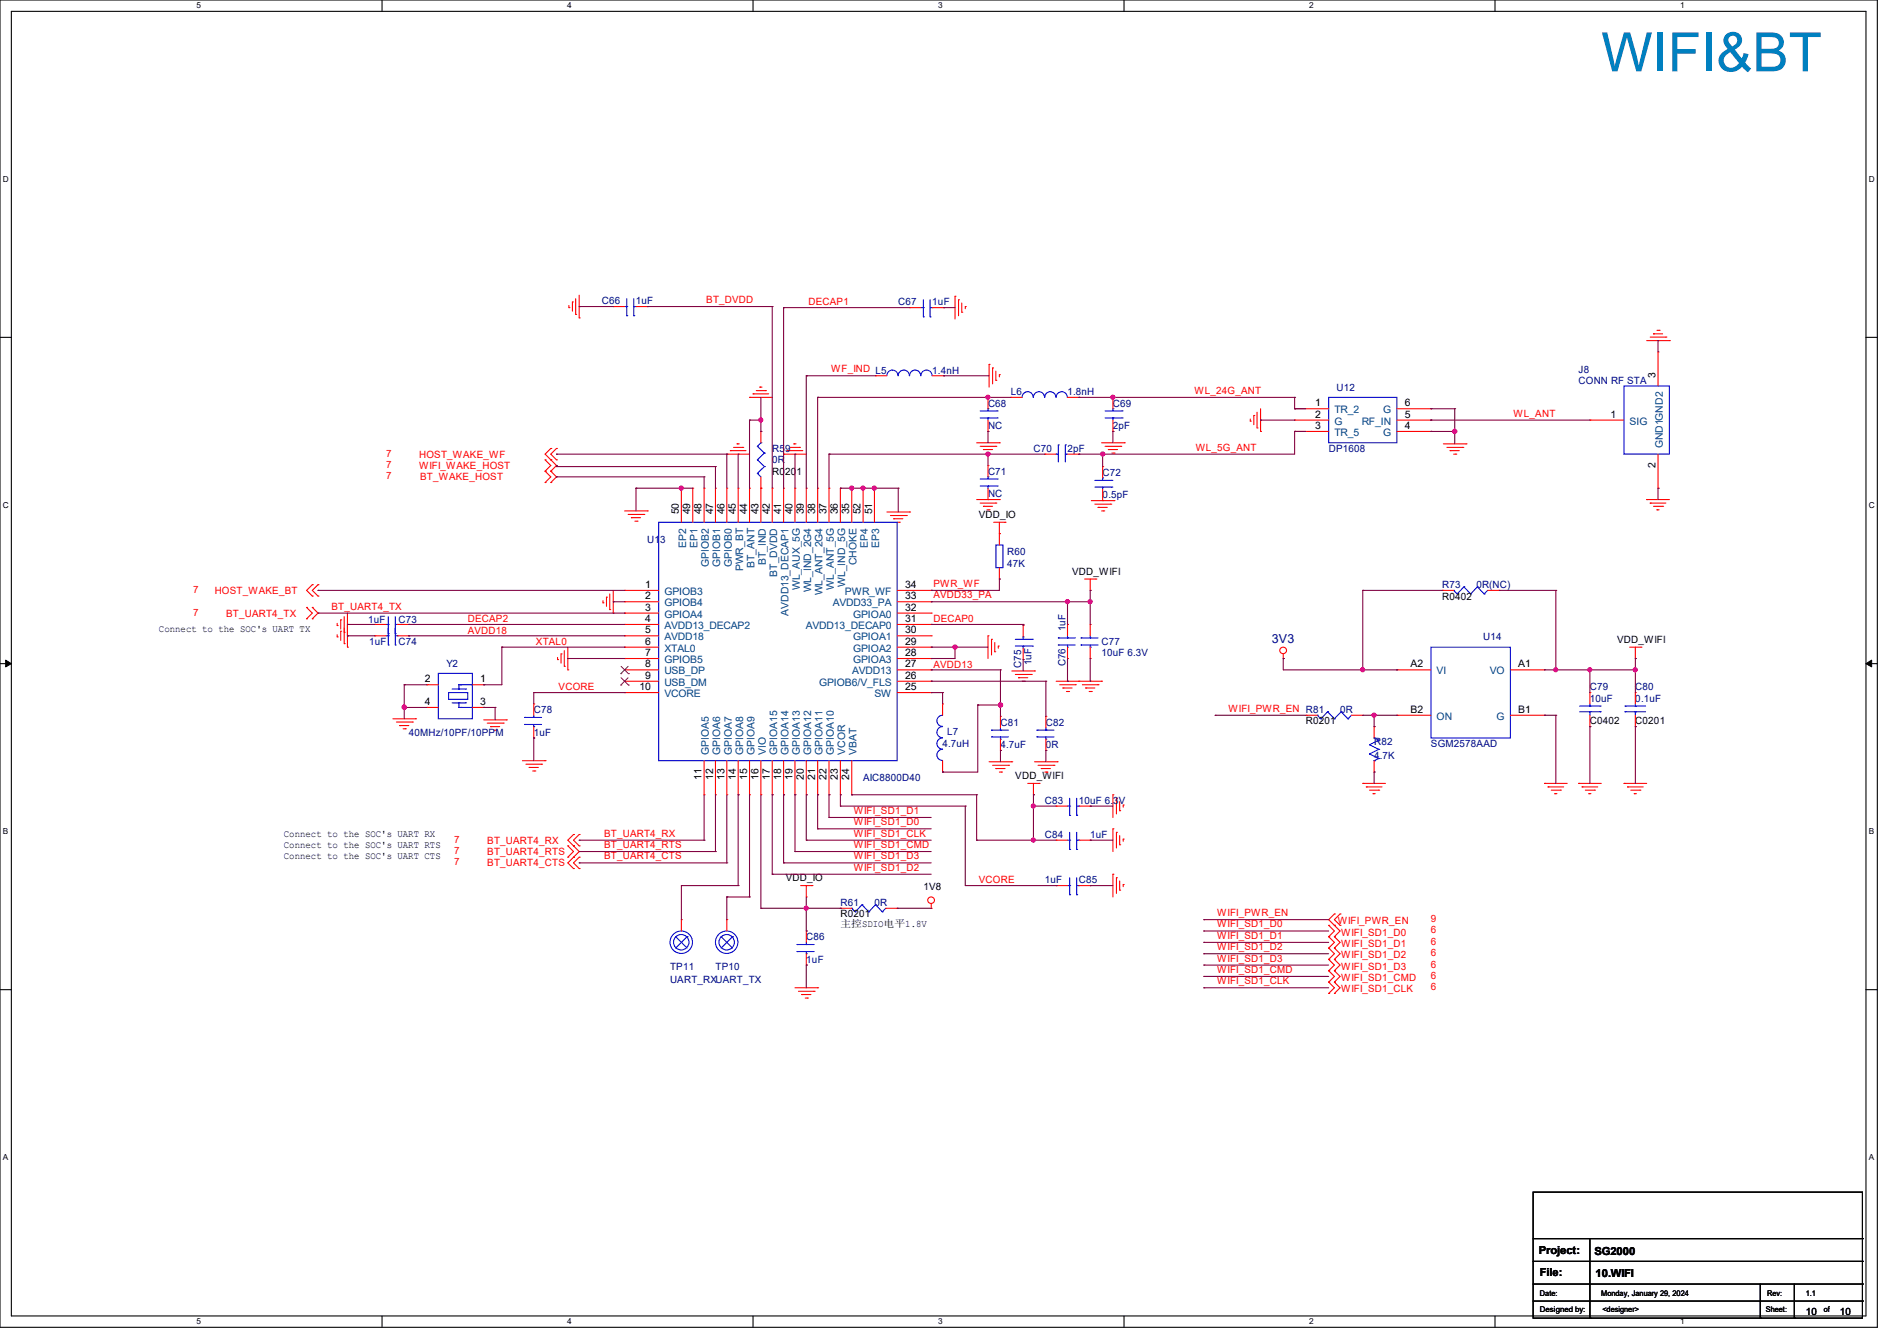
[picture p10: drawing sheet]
<svg xmlns="http://www.w3.org/2000/svg" width="297mm" height="210mm" viewBox="0 0 297 210" stroke-linecap="round" stroke-linejoin="round" font-family="sans-serif">
<g fill="none" stroke="#000" stroke-width=".17">
<path d="M0 0h293.9v207.9h-293.9zM1.8 1.8h290.3v204.3h-290.3zM59.8 0v1.8M117.9 0v1.8M176 0v1.8M234.1 0v1.8M0 52.8h1.8M292.1 52.8h1.8M0 103.9h1.8M292.1 103.9h1.8M0 155h1.8M292.1 155h1.8"/>
<path d="M240 186.7h51.6v19.7h-51.6zM240 194h51.6M240 197.5h51.6M248.9 194v12.4M291.6 194h.1M291.6 197.5h.1M59.8 206.1v1.8M117.9 206.1v1.8M176 206.1v1.8M234.1 206.1v1.8M240 201.1h51.6M240 203.8h51.6"/>
<path d="M248.9 206.4h.1M275.6 206.4h.1M275.6 201.1v5.3M280.9 206.4h.1M280.9 201.1v5.3M291.6 201.1h.1M291.6 203.8h.1"/>
</g>
<path d="M.9 103.4l.9 .5-.9 .5zM292.1 103.9l.9-.5v1z" fill="#000"/>
<path d="M.9 103.4l.9 .5-.9 .5zM292.1 103.9l.9-.5v1z" fill="none" stroke="#000" stroke-width=".16"/>
<g fill="none" stroke="#f00" stroke-width=".17">
<path d="M89.1 48.2h.1M89.1 47.8v.4M89.6 47.3h.1M89.6 47.3v1.4M90.1 49.2h.1M90.1 46.8v2.4M90.7 49.8h.1M90.7 46.2v3.6M96 48h.1M96 48h1.8M99.6 48h1.7M101.3 48h.1"/>
<path d="M137.1 58.8h.1M137.1 58.8h1.8M142.4 48.2h.1M142.4 48.2h1.8M146 58.8h1.7M146 48.2h1.7M147.7 58.8h.1M147.7 48.2h.1M149.5 46.4h.1M149.5 46.4v3.6M150.1 46.9h.1M150.1 46.9v2.5"/>
<path d="M150.6 48.9h.1M150.6 47.5v1.4M151.1 48h.1M151.1 48v.3M154.9 57.1h.1M154.9 57.1v3.5M155.4 57.6h.1M155.4 57.6v2.5M155.9 59.6h.1M155.9 58.1v1.5M156.5 58.7h.1M156.5 58.7v.3"/>
<path d="M257.8 53.3h3.6M258.4 52.8h2.4M258.9 52.3h.1M258.9 52.3h1.4M259.4 51.7h.4M259.6 55.1h.1M259.6 55.1v5.4M259.8 51.7h.1M260.8 52.8h.1M261.4 53.3h.1M85.3 72h.1M85.3 73.8h.1"/>
<path d="M85.3 75.6h.1M85.3 72l.9 .9-.9 .9M85.3 73.8l.9 .9-.9 .9M86.2 73.8h.1M86.2 72h.1M86.2 70.2h.1M86.2 75.6h.1M86.2 70.2l-.9 .9 1.8 1.8-.9 .9M86.2 73.8l.9 .9-.9 .9M87.1 72h.1M87.1 70.2h.1M87.1 70.2l-.9 .9 .9 .9"/>
<path d="M106.7 76.5h.1M106.7 76.5v5.3M108.5 76.5h.1M108.5 76.5v5.3M110.2 76.5h.1M110.2 76.5v5.3M112 76.5h.1M112 76.5v5.3M113.8 71.1h.1M113.8 76.5h.1M113.8 71.1h3.5M113.8 76.5v5.3"/>
<path d="M114.3 70.6h.1M114.3 70.6h2.5M114.9 70.1h1.4M115.4 69.5h.1M115.4 69.5h.3M115.6 76.5h.1M115.6 76.5v5.3M116.3 70.1h.1M117.3 62.2h.1M117.3 76.5h.1M117.3 62.2h3.6M117.3 76.5v5.3"/>
<path d="M117.9 61.7h.1M117.9 61.7h2.5M118.4 61.2h1.4M119 60.6h.1M119 60.6h.3M119.1 76.5h.1M119.1 67.6h.1M119.1 67.6v1.7M119.1 74.7v7.1M119.8 61.2h.1M120.9 76.5h.1M120.9 76.5v5.3"/>
<path d="M122.7 71.1h.1M122.7 76.5h.1M122.7 71.1h3.5M122.7 76.5v5.3M123.2 70.6h.1M123.2 70.6h2.5M123.7 70.1h1.5M124.3 69.5h.1M124.3 69.5h.3M124.5 76.5h.1M124.5 76.5v5.3M125.2 70.1h.1"/>
<path d="M126.2 76.5h.1M126.2 76.5v5.3M128 76.5h.1M128 76.5v5.3M129.8 76.5h.1M129.8 76.5v5.3M131.6 76.5h.1M131.6 76.5v5.3M133.3 76.5h.1M133.3 76.5v5.3M135.1 76.5h.1M135.1 76.5v5.3"/>
<path d="M136.9 76.5h.1M136.9 76.5v5.3M152.9 69.3h3.6M152.9 78.2h3.6M153.5 69.9h2.4M153.5 78.8h2.4M154 70.4h.1M154 79.3h.1M154 70.4h1.4M154 79.3h1.4M154.5 71h.4M154.5 79.8h.4"/>
<path d="M154.7 78.2h.1M154.7 72.9h.1M154.7 67.6h.1M154.7 62.2h.1M154.7 62.2v1.8M154.7 65.8v1.8M154.7 72.9v1.8M154.7 76.5v1.7M154.9 71h.1M154.9 79.8h.1M155.9 69.9h.1M155.9 78.8h.1"/>
<path d="M156.5 69.3h.1M156.5 78.2h.1M158.2 62.2h.1M158.2 62.2h1.8M163.6 71.1h.1M163.6 71.1h1.8M167.1 71.1h1.8M167.1 62.2h1.8M168.9 62.2h.1M168.9 71.1h.1M170.9 78.4h3.5M171.4 79h2.5"/>
<path d="M171.9 79.5h.1M171.9 79.5h1.5M172.5 69.3h3.5M172.6 78.4h.1M172.6 73.1h.1M172.6 73.1v1.7M172.6 76.6v1.8M173 69.9h2.5M173.5 70.4h.1M173.5 70.4h1.5M173.9 79h.1M174.1 71h.3"/>
<path d="M174.2 67.6h.1M174.2 62.2h.1M174.2 62.2v1.8M174.2 65.8v1.8M174.4 71h.1M174.4 78.4h.1M175.5 69.9h.1M176 69.3h.1M195.7 66h.1M195.7 65.6v.4M196.3 65.1h.1M196.3 65.1v1.4"/>
<path d="M196.8 67h.1M196.8 64.6v2.4M197.4 67.6h.1M197.4 64v3.6M202.7 64h.1M202.7 65.8h.1M202.7 67.6h.1M202.7 65.8h5.3M202.7 64h5.3M202.7 67.6h5.3M218.7 65.8h5.3M218.7 64h5.3"/>
<path d="M218.7 67.6h5.3M224 67.6h.1M224 65.8h.1M224 64h.1M226 69.5h3.5M226.5 70.1h2.5M227 70.6h.1M227 70.6h1.5M227.6 71.1h.3M227.9 71.1h.1M229 70.1h.1M229.5 69.5h.1"/>
<path d="M248.9 65.8h.1M248.9 65.8h5.4M257.8 78.2h.1M257.8 78.2h3.6M258.4 78.8h.1M258.4 78.8h2.4M258.9 79.3h1.4M259.4 79.8h.1M259.4 79.8h.4M259.6 76.5h.1M259.6 71.1v5.4M260.3 79.3h.1"/>
<path d="M48 95.1h.1M48 96.9h.1M48 95.1l.9 .9-.9 .9M48.9 93.3h.1M48.9 91.6h.1M48.9 96.9h.1M48.9 95.1h.1M48.9 91.6l-.9 .9 .9 .8M48.9 95.1l.9 .9-.9 .9M49.8 93.3h.1M49.8 91.6h.1M49.8 91.6l-.9 .9 .9 .8"/>
<path d="M52.8 98h.1M52.8 99.7h.1M52.8 97.6v.4M52.8 99.4v.3M53.3 97.1h.1M53.3 98.8h.1M53.3 97.1v1.4M53.3 98.8v1.5M53.9 99h.1M53.9 96.6v4.2M54.4 99.6h.1M54.4 96v5.3"/>
<path d="M58.7 99.6h.1M58.7 97.8h.1M58.7 97.8h1.8M58.7 99.6h1.8M62.2 97.8h1.8M62.2 99.6h1.8M64 99.6h.1M64 97.8h.1M94.4 94.4h.1M94.4 94.1v.3M95 93.5h.1M95 93.5v1.5"/>
<path d="M95.5 95.5h.1M95.5 93v2.5M96 96h.1M96 92.5v3.5M97.8 92.5h.1M97.8 94.2h.1M97.8 96h.1M97.8 97.8h.1M97.8 99.6h.1M97.8 80h3.5M97.8 92.5h5.3M97.8 94.2h5.3"/>
<path d="M97.8 96h5.3M97.8 97.8h5.3M97.8 99.6h5.3M98.3 80.6h2.5M98.8 81.1h.1M98.8 81.1h1.5M99.4 81.6h.3M99.7 81.6h.1M100.8 80.6h.1M101.3 80h.1M138.9 80.2h3.5M139.4 80.7h2.5"/>
<path d="M139.9 81.2h.1M139.9 81.2h1.5M140.5 81.8h.3M140.5 92.5h5.3M140.5 94.2h5.3M140.5 96h5.3M140.5 97.8h5.3M140.5 99.6h5.3M140.8 81.8h.1M141.9 80.7h.1M142.4 80.2h.1M145.8 92.5h.1"/>
<path d="M145.8 94.2h.1M145.8 96h.1M145.8 97.8h.1M145.8 99.6h.1M154.7 99.6h.1M154.7 99.6v3.5M155.6 81.8h1.8M156.5 83.6h.1M156.5 90.7h.1M156.5 81.8v3.5M156.5 88.9v1.8M157.4 81.8h.1"/>
<path d="M160.2 98h.1M160.2 98v1.7M167.1 97.8h.1M167.1 97.8v1.8M169.8 90.7h1.8M170.7 92.5h.1M170.7 97.8h.1M170.7 90.7v1.8M170.7 97.8v1.8M171.6 90.7h.1M172.5 80h.3M172.8 80h.1"/>
<path d="M225.8 92.5h.1M225.8 92.5h1.8M232.9 92.5h1.8M234.7 92.5h.1M53.9 100.8h.1M54.4 101.3h.1M61.5 112.6h3.6M62.1 113.1h2.5M62.6 113.6h.1M62.6 113.6h1.4M63.1 114.1h.4M63.5 114.1h.1"/>
<path d="M64.6 113.1h.1M65.1 112.6h.1M66.8 107.2h.1M66.8 110.8h.1M66.8 107.2h1.8M66.8 110.8h1.8M74 107.2h1.7M74 110.8h1.7M75.7 107.2h.1M75.7 110.8h.1M75.7 112.7h3.6M76.3 113.2h2.5"/>
<path d="M76.8 113.8h.1M76.8 113.8h1.4M77.3 114.3h.4M77.7 114.3h.1M78.8 113.2h.1M79.3 112.7h.1M81.8 119.1h3.5M82.3 119.7h2.5M83.6 110.2h.1M83.6 115.6h.1M83.6 110.2v1.8M83.6 113.8v1.8"/>
<path d="M84.8 119.7h.1M85.3 119.1h.1M87.3 103.3h.1M87.3 103v.3M87.8 102.4h.1M87.8 102.4v1.4M88.3 104.4h.1M88.3 101.9v2.5M88.9 104.9h.1M88.9 101.3v3.6M97.8 101.3h.1M97.8 103.1h.1"/>
<path d="M97.8 104.9h.1M97.8 106.7h.1M97.8 108.5h.1M97.8 106.7h5.3M97.8 101.3h5.3M97.8 103.1h5.3M97.8 104.9h5.3M97.8 108.5h5.3M110.2 119.1v5.4M112 119.1v5.4M113.8 119.1v5.4M115.6 119.1v5.4"/>
<path d="M117.3 119.1v5.4M119.1 119.1v5.4M120.9 119.1v5.4M122.7 119.1v5.4M124.5 119.1v5.4M126.2 119.1v5.4M128 119.1v5.4M129.8 119.1v5.4M131.6 119.1v5.4M133.3 119.1v5.4M140.5 106.7h5.3M140.5 101.3h5.3"/>
<path d="M140.5 103.1h5.3M140.5 104.9h5.3M140.5 108.5h5.3M145.8 101.3h.1M145.8 103.1h.1M145.8 104.9h.1M145.8 106.7h.1M145.8 108.5h.1M147.6 110.2h.1M147.6 110.2v1.8M147.6 119.1v1.8M154.9 119.3h3.5"/>
<path d="M155.2 100.1h.1M155.2 100.1v2.5M155.4 119.8h2.5M155.7 102.1h.1M155.7 100.6v1.5M156.3 101.2h.1M156.3 101.2v.3M156.6 112.2h.1M156.6 117.5h.1M156.6 112.2v1.8M156.6 115.7v1.8M157.9 119.8h.1"/>
<path d="M158.4 119.3h.1M158.4 105.1h3.6M159 105.6h2.5M159.5 106.1h.1M159.5 106.1h1.4M160 106.7h.4M160.2 103.3h.1M160.2 101.5v1.8M160.4 106.7h.1M161.5 105.6h.1M162 105.1h.1M162 119.3h3.5"/>
<path d="M162.5 119.8h2.5M163.7 112.2h.1M163.7 117.5h.1M163.7 112.2v1.8M163.7 115.7v1.8M165 119.8h.1M165.4 106.7h7.1M165.5 119.3h.1M165.9 107.2h2.5M166.4 107.7h.1M166.4 107.7h1.5M167 108.3h.3"/>
<path d="M167.1 103.1h.1M167.1 101.3v1.8M167.3 108.3h.1M168.4 107.2h.1M168.9 106.7h.1M169.5 107.2h2.4M170 107.7h.1M170 107.7h1.4M170.5 108.3h.4M170.7 103.1h.1M170.7 101.3v1.8M170.9 108.3h.1"/>
<path d="M171.9 107.2h.1M172.5 106.7h.1M200.9 103.1h.1M200.9 102.4v.7M204.5 112h.1M204.5 112h1.7M211.6 112h1.8M213.4 112h.1M215.1 113.8h.1M215.1 113.8v1.8M215.1 119.1v1.8M218.7 112h.1"/>
<path d="M218.7 104.9h.1M218.7 104.9h5.3M218.7 112h5.3M236.5 104.9h5.3M236.5 112h5.3M241.8 104.9h.1M241.8 112h.1M248.9 108.5h.1M248.9 113.8h.1M248.9 108.5v1.7M248.9 112v1.8M255.1 101.3h1.8"/>
<path d="M256 103.1h.1M256 108.5h.1M256 113.8h.1M256 101.3v1.8M256 108.5v1.7M256 112v1.8M256.9 101.3h.1M82.8 120.2h.1M82.8 120.2h1.5M83.4 120.7h.3M83.7 120.7h.1M88.9 132.5h.1"/>
<path d="M88.9 134.2h.1M88.9 132.5l.9 .8-.9 .9M89.8 132.5h.1M89.8 130.7h.1M89.8 134.2h.1M89.8 136h.1M89.8 130.7l-.9 .9 .9 .9M89.8 132.5l.9 .8-1.8 1.8 .9 .9M90.7 132.5h.1M90.7 130.7h.1M90.7 136h.1M90.7 134.2h.1"/>
<path d="M90.7 130.7l-.9 .9 .9 .9M90.7 134.2l-.9 .9 .9 .9M110.2 124.5h.1M112 124.5h.1M113.8 124.5h.1M115.6 124.5h.1M117.3 124.5h.1M119.1 124.5h.1M120.9 124.5h.1M122.7 124.5h.1M124.5 124.5h.1M125.3 138.7h1.8"/>
<path d="M126.2 124.5h.1M126.2 138.7v1.8M127.1 138.7h.1M128 124.5h.1M129.8 124.5h.1M131.6 124.5h.1M133.3 124.5h.1M147.6 120.9h.1M155.9 120.4h.1M155.9 120.4h1.5M156.5 120.9h.3M156.8 120.9h.1"/>
<path d="M160.9 122.7h1.8M161.8 124.5h.1M161.8 122.7v1.8M162.7 122.7h.1M163 120.4h.1M163 120.4h1.5M163.6 120.9h.3M163.9 120.9h.1M165.4 131.6h.1M165.4 138.7h.1M165.4 126.2h.1M165.4 138.7h1.7"/>
<path d="M165.4 131.6h1.7M165.4 126.2h1.7M168.9 138.7h1.8M168.9 131.6h1.8M168.9 126.2h1.8M170.7 131.6h.1M170.7 138.7h.1M170.7 126.2h.1M174.2 124.5h.1M174.2 129.8h.1M174.2 136.9h.1M174.2 124.5v3.5"/>
<path d="M174.2 129.8v3.5M174.2 136.9v3.6M174.8 125h.1M174.8 130.3h.1M174.8 137.5h.1M174.8 125v2.5M174.8 130.3v2.5M174.8 137.5v2.4M175.3 127h.1M175.3 132.3h.1M175.3 139.4h.1M175.3 125.5v1.5"/>
<path d="M175.3 130.9v1.4M175.3 138v1.4M175.9 126.1h.1M175.9 131.4h.1M175.9 138.5h.1M175.9 126.1v.3M175.9 131.4v.3M175.9 138.5v.4M213.4 122.7h.1M213.4 122.7h3.5M213.9 123.2h.1M213.9 123.2h2.5"/>
<path d="M214.4 123.7h1.5M215 124.3h.1M215 124.3h.3M215.1 120.9h.1M215.9 123.7h.1M241.8 122.7h.1M241.8 122.7h3.6M242.4 123.2h.1M242.4 123.2h2.4M242.9 123.7h1.4M243.4 124.3h.1M243.4 124.3h.4"/>
<path d="M244.3 123.7h.1M247.1 122.7h.1M247.1 122.7h3.6M247.7 123.2h.1M247.7 123.2h2.4M248.2 123.7h1.4M248.8 124.3h.1M248.8 124.3h.3M249.6 123.7h.1M254.3 122.7h.1M254.3 122.7h3.5M254.8 123.2h.1"/>
<path d="M254.8 123.2h2.5M255.3 123.7h1.5M255.9 124.3h.1M255.9 124.3h.3M256.8 123.7h.1M106.7 144h.1M106.7 144v1.8M113.8 144h.1M113.8 144v1.8M124.5 154.7h3.5M125 155.2h2.5M125.5 155.7h.1"/>
<path d="M125.5 155.7h1.5M126.1 156.3h.3M126.2 140.5h.1M126.2 145.8h.1M126.2 151.1h.1M126.2 145.8v1.8M126.2 149.4v1.7M126.4 156.3h.1M127.5 155.2h.1M128 154.7h.1M131.6 142.2h.1M131.6 142.2h1.7"/>
<path d="M138.7 142.2h1.8M140.5 142.2h.1M145.8 142.2h.1M145.8 141.5v.7M208 144.9h.1M208 146.7h.1M208 148.5h.1M208 150.2h.1M208 152h.1M208 153.8h.1M208 155.6h.1M208 144.9l.9 .9-.9 .9"/>
<path d="M208 146.7l.9 .9-.9 .9M208 148.5l.9 .9-.9 .8M208 150.2l.9 .9-.9 .9M208 152l.9 .9-.9 .9M208 153.8l.9 .9-.9 .9M208.9 144.9h.1M208.9 146.7h.1M208.9 148.5h.1M208.9 150.2h.1M208.9 152h.1M208.9 153.8h.1M208.9 155.6h.1"/>
<path d="M208.9 143.1h.1M208.9 143.1l-.9 .9 1.8 1.8-.9 .9M208.9 146.7l.9 .9-.9 .9M208.9 148.5l.9 .9-.9 .8M208.9 150.2l.9 .9-.9 .9M208.9 152l.9 .9-.9 .9M208.9 153.8l.9 .9-.9 .9M209.8 143.1h.1M209.8 144.9h.1M209.8 143.1l-.9 .9 .9 .9"/>
<circle cx="200.9" cy="101.9" r=".52"/>
<circle cx="145.8" cy="141" r=".52"/>
</g>
<g fill="none" stroke="#00f" stroke-width=".17">
<path d="M97.8 48h.3M98.1 49.4h.1M98.1 48h.1M98.1 46.8v2.6M99.2 49.4h.1M99.2 46.8v2.6M99.2 48h.4M99.6 48h.1M138.9 58.8a.87 .87 0 0 1 .8-.8 .87 .87 0 0 1 .9 .8M140.6 58.8a.87 .87 0 0 1 .9-.8 .87 .87 0 0 1 .9 .8M142.4 58.8a.87 .87 0 0 1 .9-.8 .87 .87 0 0 1 .8 .8M144.2 58.8a.87 .87 0 0 1 .9-.8 .87 .87 0 0 1 .8 .8"/>
<path d="M144.2 48.2h.4M144.6 49.6h.1M144.6 48.2h.1M144.6 46.9v2.7M145.6 49.6h.1M145.6 46.9v2.7M145.6 48.2h.4M146 48.2h.1M118.6 74.1h.1M118.6 72h.1M118.6 69.9h.1M118.6 74.1l.5 .6"/>
<path d="M118.6 72l1.1 1.1M118.6 69.9l1.1 1.1M119.1 69.3h.1M119.1 69.3l-.5 .6M119.7 73.1h.1M119.7 71h.1M119.7 73.1l-1.1 1M119.7 71l-1.1 1M153.5 76.1h2.6M153.5 75h2.6M153.5 65.4h2.6M153.5 64.3h2.6"/>
<path d="M154.7 76.1h.1M154.7 74.7h.1M154.7 65.4h.1M154.7 64h.1M154.7 64v.3M154.7 65.4v.4M154.7 74.7v.3M154.7 76.1v.4M156.1 76.1h.1M156.1 75h.1M156.1 65.4h.1M156.1 64.3h.1"/>
<path d="M160 62.2a.87 .87 0 0 1 .9-.9 .87 .87 0 0 1 .9 .9M161.8 62.2a.87 .87 0 0 1 .9-.9 .87 .87 0 0 1 .8 .9M163.6 62.2a.87 .87 0 0 1 .8-.9 .87 .87 0 0 1 .9 .9M165.4 62.2a.87 .87 0 0 1 .8-.9 .87 .87 0 0 1 .9 .9M165.4 71.1h.1M165.4 71.1h.3M165.7 69.7h.1M165.7 69.7v2.6M166.8 69.7h.1M166.8 71.1h.1M166.8 69.7v2.6M166.8 71.1h.3"/>
<path d="M171.4 76.3h2.7M171.4 75.2h2.7M172.6 76.3h.1M172.6 74.8h.1M172.6 74.8v.4M172.6 76.3v.3M173 65.4h2.7M173 64.3h2.7M174.1 76.3h.1M174.1 75.2h.1M174.2 65.4h.1M174.2 64h.1"/>
<path d="M174.2 64v.3M174.2 65.4v.4M175.7 65.4h.1M175.7 64.3h.1M208 62.2h10.7v7.1h-10.7zM254.3 60.5h7.1v10.6h-7.1zM60.5 99.6h.3M60.5 97.8h.3M60.8 99.6h.1M60.8 99.2h.1M60.8 97.8h.1M60.8 96.6v4.4"/>
<path d="M61.9 99.2h.1M61.9 96.6v4.4M61.9 99.6h.3M61.9 97.8h.3M62.2 99.6h.1M62.2 97.8h.1M103.1 81.8h37.4v37.3h-37.4zM155.9 85.3h1.1v3.6h-1.1zM160.2 99.7h.1M160.2 99.7v.4M165.7 99.9h.1M165.7 99.9h2.7"/>
<path d="M167.1 99.9h.1M167.1 99.6v.3M169.2 99.9h.1M169.2 99.9h2.7M170.7 99.9h.1M170.7 99.6v.3M227.6 92.5h.1M227.6 92.5l.5 .5M228.1 93h.1M229.2 91.9h.1M229.2 91.9l1.1 1.1M229.2 91.9l-1.1 1.1"/>
<path d="M230.3 93h.1M231.3 91.9h.1M231.3 91.9l1.1 1.1M231.3 91.9l-1 1.1M232.4 93h.1M232.9 92.5l-.5 .5M60.8 101h.1M61.9 101h.1M68.6 105.5h5.4v7.1h-5.4zM70.2 108.5h3v1h-3zM70.8 107.9h2.1M70.8 110.1h2.1"/>
<path d="M71.8 107.2h.1M71.8 107.9h.1M71.8 110.8h.1M71.8 110.1h.1M71.8 107.2h2.2M71.8 110.8h2.2M71.8 107.2v.7M71.8 110.1v.7M72.2 107.2h.1M72.2 110.8h.1M72.9 107.9h.1M72.9 110.1h.1"/>
<path d="M82.1 112.4h.1M82.1 113.5h.1M82.1 112.4h2.7M82.1 113.5h2.7M83.6 112.4h.1M83.6 113.8h.1M83.6 112v.4M83.6 113.5v.3M147.6 117.3a.87 .87 0 0 0-.9 .9 .87 .87 0 0 0 .9 .9M147.6 115.6a.87 .87 0 0 0-.9 .8 .87 .87 0 0 0 .9 .9M147.6 113.8a.87 .87 0 0 0-.9 .9 .87 .87 0 0 0 .9 .8M147.6 112a.87 .87 0 0 0-.9 .9 .87 .87 0 0 0 .9 .8"/>
<path d="M155.2 114.3h.1M155.2 115.4h.1M155.2 114.3h2.7M155.2 115.4h2.7M156.6 114.3h.1M156.6 115.7h.1M156.6 114v.3M156.6 115.4v.3M159 101.2h2.6M159 100.1h2.6M160.2 101.2h.1M160.2 101.2v.3"/>
<path d="M161.6 101.2h.1M161.6 100.1h.1M162.3 114.3h.1M162.3 115.4h.1M162.3 114.3h2.7M162.3 115.4h2.7M163.7 114.3h.1M163.7 115.7h.1M163.7 114v.3M163.7 115.4v.3M165.7 101h.1M165.7 101h2.7"/>
<path d="M167.1 101.3h.1M167.1 101v.3M169.2 101h.1M169.2 101h2.7M170.7 101.3h.1M170.7 101v.3M206.2 112h.1M206.2 112l.6 .6M206.8 112.6h.1M207.9 111.5h.1M207.9 111.5l1 1.1M207.9 111.5l-1.1 1.1"/>
<path d="M208.9 112.6h.1M210 111.5h.1M210 111.5l1 1.1M210 111.5l-1.1 1.1M211 112.6h.1M211.6 112l-.6 .6M214.4 118.1h.1M214.4 116.6h.1M214.4 116.6l1.5 .7M214.4 118.1l1.5 .7M215.1 119.1h.1M215.1 115.6h.1"/>
<path d="M215.1 115.6l.8 .3M215.9 115.9h.1M215.9 117.3h.1M215.9 118.8h.1M215.9 117.3l-1.5 .8M215.9 115.9l-1.5 .7M215.9 118.8l-.8 .3M224 101.3h12.5v14.3h-12.5zM247.3 111.5h3.2M247.3 110.6h3.2M248.9 110.6h.1M248.9 111.5h.1"/>
<path d="M248.9 110.2v.4M248.9 111.5v.5M250.5 111.5h.1M250.5 110.6h.1M254.4 111.5h.1M254.4 110.6h.1M254.4 111.5h3.2M254.4 110.6h3.2M256 110.6h.1M256 111.5h.1M256 110.2v.4M256 111.5v.5"/>
<path d="M167.1 131.6h.4M167.1 138.7h.4M167.1 126.2h.4M167.5 133h.1M167.5 131.6h.1M167.5 138.7h.1M167.5 127.7h.1M167.5 126.2h.1M167.5 125v2.7M167.5 130.3v2.7M167.5 137.5v2.6M168.6 133h.1"/>
<path d="M168.6 127.7h.1M168.6 125v2.7M168.6 130.3v2.7M168.6 137.5v2.6M168.6 131.6h.3M168.6 138.7h.3M168.6 126.2h.3M168.9 131.6h.1M168.9 138.7h.1M168.9 126.2h.1M105.8 146.7h.1M105.8 146.7l1.8 1.8"/>
<path d="M107.6 146.7h.1M107.6 146.7l-1.8 1.8M112.9 146.7h.1M112.9 146.7l1.8 1.8M114.7 146.7h.1M114.7 146.7l-1.8 1.8M124.8 147.9h.1M124.8 149h.1M124.8 147.9h2.7M124.8 149h2.7M126.2 147.9h.1M126.2 149.4h.1"/>
<path d="M126.2 147.6v.3M126.2 149v.4M133.3 142.2h.1M133.3 142.2l.6 .6M133.9 142.8h.1M135 141.7h.1M135 141.7l1 1.1M135 141.7l-1.1 1.1M136 142.8h.1M137.1 141.7h.1M137.1 141.7l1 1.1M137.1 141.7l-1.1 1.1"/>
<path d="M138.1 142.8h.1M138.7 142.2l-.6 .6M167.5 140.1h.1M168.6 140.1h.1"/>
<circle cx="106.7" cy="147.6" r="1.76"/>
<circle cx="106.7" cy="147.6" r="1.21"/>
<circle cx="113.8" cy="147.6" r="1.76"/>
<circle cx="113.8" cy="147.6" r="1.21"/>
</g>
<path d="M97.2 105.5h.1M97.2 107.3h.1M97.2 104.4l1.2 1.1M97.2 106.1l1.2 1.2M98.3 104.4l-1.1 1.1M98.3 106.1l-1.1 1.2M98.4 105.5h.1M98.4 107.3h.1" fill="none" stroke="#804000" stroke-width=".16"/>
<path d="M200.9 103.1h.1M200.9 103.1v1.8h12.5M213.4 104.9h.1" fill="none" stroke="#800040" stroke-width=".17"/>
<circle cx="213.3" cy="104.9" r=".32" fill="#f0f"/>
<circle cx="213.3" cy="104.9" r=".32" fill="none" stroke="#f0f" stroke-width=".17"/>
<g fill="none" stroke="#800040" stroke-width=".17">
<path d="M170.7 94.2h.1M170.7 94.2v3.6M170.7 106.7h.1M170.7 103.1v3.6M190.2 112h.1M190.2 112h14.3M241.8 112h.1M241.8 112h1.8M243.6 112h.1M243.6 112v10.7M248.9 104.9h.1M248.9 104.9h7.1"/>
<path d="M161.8 131.6h.1M161.8 126.2h.1M161.8 131.6h3.6M161.8 126.2v5.4M170.7 126.2h.1M170.7 131.6h.1M170.7 126.2h3.5M170.7 131.6h3.5"/>
</g>
<circle cx="161.8" cy="131.6" r=".32" fill="#f0f"/>
<circle cx="161.8" cy="131.6" r=".32" fill="none" stroke="#f0f" stroke-width=".17"/>
<circle cx="161.8" cy="126.2" r=".32" fill="#f0f"/>
<circle cx="161.8" cy="126.2" r=".32" fill="none" stroke="#f0f" stroke-width=".17"/>
<g fill="none" stroke="#800040" stroke-width=".17">
<path d="M87.1 73.1h.1M87.1 73.1h24.9M131.6 76.5h.1M131.6 76.5h1.7M136.9 76.5h.1M136.9 76.5h3.7M83.6 108.5h14.2M88.9 103.1h.1M88.9 103.1h8.9M97.8 108.5h.1M133.3 124.5h.1M133.3 124.5h19.6"/>
<path d="M152.9 131.6h.1M152.9 124.5h.1M152.9 131.6h8.9M152.9 124.5v7.1M161.8 126.2h.1M161.8 126.2h3.6M126.2 151.1h.1M126.2 142.2h.1M126.2 140.5v1.7M126.2 151.1v3.6"/>
</g>
<circle cx="133.3" cy="76.4" r=".32" fill="#f0f"/>
<circle cx="133.3" cy="76.4" r=".32" fill="none" stroke="#f0f" stroke-width=".17"/>
<g fill="none" stroke="#800040" stroke-width=".17">
<path d="M90.7 48h.1M90.7 48h5.3M101.3 48h.1M101.3 48h19.6M120.9 48h.1M120.9 48v28.5M122.7 48.2h.1M122.7 48.2h19.7M122.7 48.2v28.3M126.2 58.8h.1M126.2 58.8v17.7M147.7 48.2h.1"/>
<path d="M147.7 48.2h1.8M128 62.2h.1M128 62.2v14.3M128 62.2h26.7M145.8 106.7h.1M145.8 106.7h17.9M153.1 110.4h.1M153.1 110.4v10.5h-5.5M153.1 110.4h3.5M156.6 110.4h.1M156.6 110.4v1.8M160.2 103.3h.1"/>
<path d="M160.2 103.3v1.8M163.7 117.5h.1M163.7 106.7h.1M163.7 106.7v5.5M163.7 117.5v1.8M167.1 106.7h.1M167.1 103.1v3.6M147.6 120.9h.1M151.1 138.7h14.3M165.4 138.7h.1M170.7 138.7h.1M170.7 138.7h3.5"/>
</g>
<circle cx="154.7" cy="62.2" r=".32" fill="#f0f"/>
<circle cx="154.7" cy="62.2" r=".32" fill="none" stroke="#f0f" stroke-width=".17"/>
<path d="M174.2 62.2h.1M174.2 62.2h28.5" fill="none" stroke="#800040" stroke-width=".17"/>
<circle cx="174.2" cy="62.2" r=".32" fill="#f0f"/>
<circle cx="174.2" cy="62.2" r=".32" fill="none" stroke="#f0f" stroke-width=".17"/>
<path d="M126.2 58.8h.1M126.2 58.8h10.9M147.7 58.8h.1M147.7 58.8h7.2M112 73.1h.1M112 73.1v3.4M115.6 71.1h.1M115.6 71.1v5.4M156.6 104.9h.1M156.6 104.9v5.5" fill="none" stroke="#800040" stroke-width=".17"/>
<circle cx="156.6" cy="110.4" r=".34" fill="#f0f"/>
<circle cx="156.6" cy="110.4" r=".34" fill="none" stroke="#f0f" stroke-width=".17"/>
<path d="M145.8 94.2h.1M145.8 94.2h21.3" fill="none" stroke="#800040" stroke-width=".17"/>
<circle cx="167.1" cy="94.2" r=".32" fill="#f0f"/>
<circle cx="167.1" cy="94.2" r=".32" fill="none" stroke="#f0f" stroke-width=".17"/>
<g fill="none" stroke="#800040" stroke-width=".17">
<path d="M167.1 94.2h.1M167.1 94.2h3.6M63.3 110.8h.1M63.3 107.2h.1M63.3 107.2v5.4M63.3 107.2h3.5M63.3 110.8h3.5M75.7 107.2h.1M75.7 107.2h2.9M145.8 104.9h.1M145.8 104.9h10.8M156.6 117.5h.1"/>
<path d="M156.6 117.5v1.8"/>
</g>
<circle cx="63.3" cy="110.7" r=".34" fill="#f0f"/>
<circle cx="63.3" cy="110.7" r=".34" fill="none" stroke="#f0f" stroke-width=".17"/>
<g fill="none" stroke="#800040" stroke-width=".17">
<path d="M99.6 76.5h.1M99.6 76.5h7.1M49.8 92.5h.1M49.8 92.5h48M64 97.8h.1M64 99.6h.1M64 97.8h33.8M64 99.6h33.8M77.5 110.8h.1M77.5 110.8v1.9M78.6 101.3h.1M78.6 101.3h19.2"/>
<path d="M83.6 115.6h.1M83.6 108.5h.1M83.6 108.5v1.7M83.6 115.6v3.5"/>
</g>
<circle cx="106.7" cy="76.4" r=".32" fill="#f0f"/>
<circle cx="106.7" cy="76.4" r=".32" fill="none" stroke="#f0f" stroke-width=".17"/>
<path d="M99.6 76.5h.1M99.6 76.5v3.5M172.6 71.1h.1M172.6 71.1h30.1" fill="none" stroke="#800040" stroke-width=".17"/>
<circle cx="172.6" cy="71.1" r=".33" fill="#f0f"/>
<circle cx="172.6" cy="71.1" r=".33" fill="none" stroke="#f0f" stroke-width=".17"/>
<path d="M197.4 65.8h.1M197.4 65.8h5.3M224 65.8h.1M224 67.6h.1M224 65.8h24.9M224 67.6h3.8M227.8 67.6h.1M227.8 64h.1M227.8 64v5.5" fill="none" stroke="#800040" stroke-width=".17"/>
<circle cx="227.8" cy="67.5" r=".33" fill="#f0f"/>
<circle cx="227.8" cy="67.5" r=".33" fill="none" stroke="#f0f" stroke-width=".17"/>
<path d="M106.7 76.5h.1M106.7 76.5h1.8M224 64h.1M224 64h3.8M145.8 101.3h.1M145.8 101.3h3.7" fill="none" stroke="#800040" stroke-width=".17"/>
<circle cx="149.5" cy="101.3" r=".33" fill="#f0f"/>
<circle cx="149.5" cy="101.3" r=".33" fill="none" stroke="#f0f" stroke-width=".17"/>
<path d="M133.3 76.5h.1M133.3 76.5h1.8M140.6 76.5h.1M140.6 76.5v3.7M149.5 101.3h.1M149.5 101.3h5.2" fill="none" stroke="#800040" stroke-width=".17"/>
<circle cx="135.1" cy="76.4" r=".32" fill="#f0f"/>
<circle cx="135.1" cy="76.4" r=".32" fill="none" stroke="#f0f" stroke-width=".17"/>
<path d="M135.1 76.5h.1M135.1 76.5h1.8" fill="none" stroke="#800040" stroke-width=".17"/>
<circle cx="136.9" cy="76.4" r=".32" fill="#f0f"/>
<circle cx="136.9" cy="76.4" r=".32" fill="none" stroke="#f0f" stroke-width=".17"/>
<g fill="none" stroke="#800040" stroke-width=".17">
<path d="M124.5 71.1h.1M124.5 71.1v5.4M145.8 103.1h.1M145.8 103.1h3.7M248.9 104.9h.1M248.9 104.9v3.6M120.9 124.5h.1M120.9 124.5v12.4M122.7 124.5h.1M122.7 124.5v10.6M124.5 133.3h.1M124.5 124.5h.1"/>
<path d="M124.5 133.3h21.3M124.5 124.5v8.8M126.2 131.6h.1M126.2 124.5h.1M126.2 131.6h19.6M126.2 124.5v7.1M128 129.8h.1M128 124.5h.1M128 129.8h17.8M128 124.5v5.3M129.8 128h.1M129.8 124.5h.1"/>
<path d="M129.8 128h16M129.8 124.5v3.5M151.1 126.2h.1M151.1 126.2v12.5M161.8 124.5h.1M161.8 124.5v1.7"/>
</g>
<circle cx="248.9" cy="104.9" r=".32" fill="#f0f"/>
<circle cx="248.9" cy="104.9" r=".32" fill="none" stroke="#f0f" stroke-width=".17"/>
<path d="M248.9 113.8h.1M248.9 113.8v8.9M256 113.8h.1M256 104.9h.1M256 104.9v3.6M256 113.8v8.9" fill="none" stroke="#800040" stroke-width=".17"/>
<circle cx="256" cy="104.9" r=".32" fill="#f0f"/>
<circle cx="256" cy="104.9" r=".32" fill="none" stroke="#f0f" stroke-width=".17"/>
<g fill="none" stroke="#800040" stroke-width=".17">
<path d="M87.1 71.1h.1M87.1 71.1h26.7M113.8 71.1h.1M113.8 71.1v5.4M156.5 90.7h.1M156.5 90.7v1.8M160.2 97.8h.1M160.2 97.8v.2M170.7 92.5h.1M170.7 92.5v1.7M145.8 108.5h.1M145.8 108.5h1.8"/>
<path d="M147.6 108.5h.1M147.6 108.5v1.7M256 103.1h.1M256 103.1v1.8"/>
</g>
<circle cx="170.7" cy="94.2" r=".32" fill="#f0f"/>
<circle cx="170.7" cy="94.2" r=".32" fill="none" stroke="#f0f" stroke-width=".17"/>
<g fill="none" stroke="#800040" stroke-width=".17">
<path d="M129.8 71.1h.1M129.8 71.1h33.8M129.8 71.1v5.4M154.7 62.2h.1M154.7 67.6h.1M154.7 71.1h.1M154.7 62.2h3.5M154.7 67.6v1.7M154.7 71.1v1.8M168.9 62.2h.1M168.9 71.1h.1M168.9 62.2h5.3"/>
<path d="M168.9 71.1h3.7M172.6 71.1h.1M172.6 71.1v2M174.2 67.6h.1M174.2 67.6v1.7M202.7 67.6h.1M202.7 64h.1M202.7 62.2h.1M202.7 67.6h1.8M202.7 62.2v1.8M202.7 67.6v3.5M202.7 64h1.8"/>
<path d="M54.4 97.8h.1M54.4 99.6h.1M54.4 97.8h4.3M54.4 99.6h4.3M167.1 94.2h.1M167.1 94.2v3.6"/>
</g>
<circle cx="154.7" cy="71.1" r=".32" fill="#f0f"/>
<circle cx="154.7" cy="71.1" r=".32" fill="none" stroke="#f0f" stroke-width=".17"/>
<g fill="none" stroke="#800040" stroke-width=".17">
<path d="M87.1 72.9h.1M87.1 74.7h.1M87.1 72.9v.2M87.1 74.7h23.1M110.2 74.7h.1M110.2 74.7v1.8M117.3 65.8h.1M117.3 65.8v10.7M117.3 65.8h1.8M119.1 65.8h.1M119.1 67.6h.1M119.1 62.2v5.4"/>
<path d="M49.8 96h.1M49.8 96h48M96 94.2h.1M96 94.2h1.8M145.8 92.5h.1M145.8 97.8h.1M145.8 92.5h10.7M145.8 97.8h14.4M75.7 110.8h.1M75.7 110.8h1.8M78.6 101.3h.1M78.6 101.3v5.9"/>
<path d="M149.5 101.3h.1M149.5 101.3v1.8M90.7 131.6h.1M90.7 131.6h19.5M110.2 131.6h.1M110.2 124.5v7.1M112 133.3h.1M112 124.5v8.8M113.8 135.1h.1M113.8 124.5v10.6M131.6 126.2h.1M131.6 124.5h.1"/>
<path d="M131.6 126.2h19.5M131.6 124.5v1.7M188.5 151.1h.1M188.5 149.4h.1M188.5 147.6h.1M188.5 152.9h.1M188.5 154.7h.1M188.5 145.8h.1M188.5 151.1h19.5M188.5 149.4h19.5M188.5 147.6h19.5M188.5 152.9h19.5"/>
<path d="M188.5 154.7h19.5M188.5 145.8h19.5"/>
</g>
<circle cx="119.1" cy="65.8" r=".32" fill="#f0f"/>
<circle cx="119.1" cy="65.8" r=".32" fill="none" stroke="#f0f" stroke-width=".17"/>
<path d="M241.8 104.9h1.8M243.6 104.9h.1M119.1 124.5v17.7M119.1 142.2h.1M119.1 142.2h7.1M126.2 142.2h.1M126.2 145.8h.1M126.2 142.2v3.6M188.5 144h.1M188.5 144h19.5" fill="none" stroke="#800040" stroke-width=".17"/>
<circle cx="126.2" cy="142.2" r=".32" fill="#f0f"/>
<circle cx="126.2" cy="142.2" r=".32" fill="none" stroke="#f0f" stroke-width=".17"/>
<g fill="none" stroke="#800040" stroke-width=".17">
<path d="M213.4 92.5h.1M213.4 92.5h12.4M213.4 92.5v12.4M234.7 92.5h8.9M243.6 92.5h.1M243.6 92.5v12.4M213.4 104.9h.1M213.4 104.9h5.3M218.7 104.9h.1M243.6 104.9h.1M126.2 142.2h5.4M131.6 142.2h.1"/>
<path d="M140.5 142.2h.1M140.5 142.2h5.3"/>
</g>
<circle cx="243.6" cy="104.9" r=".32" fill="#f0f"/>
<circle cx="243.6" cy="104.9" r=".32" fill="none" stroke="#f0f" stroke-width=".17"/>
<path d="M213.4 112h1.7M215.1 112h.1M243.6 104.9h5.3M248.9 104.9h.1" fill="none" stroke="#800040" stroke-width=".17"/>
<circle cx="215.1" cy="112" r=".32" fill="#f0f"/>
<circle cx="215.1" cy="112" r=".32" fill="none" stroke="#f0f" stroke-width=".17"/>
<g fill="none" stroke="#800040" stroke-width=".17">
<path d="M259.6 53.3h.1M259.6 53.3v1.8M259.6 76.5h.1M259.6 76.5v1.7M215.1 113.8h.1M218.7 112h.1M218.7 112h-3.6v1.8M90.7 133.3h.1M90.7 135.1h.1M90.7 135.1h23.1M90.7 133.3h21.3M106.7 138.7h.1"/>
<path d="M106.7 138.7v5.3M106.7 138.7h8.9M115.6 138.7h.1M115.6 124.5h.1M115.6 124.5v14.2M117.3 124.5v16M120.9 136.9h.1M120.9 136.9h24.9M122.7 135.1h.1M122.7 135.1h23.1M215.1 120.9h.1M215.1 120.9v1.8"/>
<path d="M113.8 140.5h.1M113.8 140.5h3.5M113.8 140.5v3.5M117.3 140.5h.1"/>
</g>
<circle cx="213.3" cy="104.9" r=".32" fill="#f0f"/>
<circle cx="213.3" cy="104.9" r=".32" fill="none" stroke="#f0f" stroke-width=".17"/>
<circle cx="161.8" cy="131.6" r=".32" fill="#f0f"/>
<circle cx="161.8" cy="131.6" r=".32" fill="none" stroke="#f0f" stroke-width=".17"/>
<circle cx="161.8" cy="126.2" r=".32" fill="#f0f"/>
<circle cx="161.8" cy="126.2" r=".32" fill="none" stroke="#f0f" stroke-width=".17"/>
<circle cx="133.3" cy="76.4" r=".32" fill="#f0f"/>
<circle cx="133.3" cy="76.4" r=".32" fill="none" stroke="#f0f" stroke-width=".17"/>
<circle cx="154.7" cy="62.2" r=".32" fill="#f0f"/>
<circle cx="154.7" cy="62.2" r=".32" fill="none" stroke="#f0f" stroke-width=".17"/>
<circle cx="174.2" cy="62.2" r=".32" fill="#f0f"/>
<circle cx="174.2" cy="62.2" r=".32" fill="none" stroke="#f0f" stroke-width=".17"/>
<circle cx="156.6" cy="110.4" r=".34" fill="#f0f"/>
<circle cx="156.6" cy="110.4" r=".34" fill="none" stroke="#f0f" stroke-width=".17"/>
<circle cx="167.1" cy="94.2" r=".32" fill="#f0f"/>
<circle cx="167.1" cy="94.2" r=".32" fill="none" stroke="#f0f" stroke-width=".17"/>
<circle cx="63.3" cy="110.7" r=".34" fill="#f0f"/>
<circle cx="63.3" cy="110.7" r=".34" fill="none" stroke="#f0f" stroke-width=".17"/>
<circle cx="106.7" cy="76.4" r=".32" fill="#f0f"/>
<circle cx="106.7" cy="76.4" r=".32" fill="none" stroke="#f0f" stroke-width=".17"/>
<circle cx="172.6" cy="71.1" r=".33" fill="#f0f"/>
<circle cx="172.6" cy="71.1" r=".33" fill="none" stroke="#f0f" stroke-width=".17"/>
<circle cx="227.8" cy="67.5" r=".33" fill="#f0f"/>
<circle cx="227.8" cy="67.5" r=".33" fill="none" stroke="#f0f" stroke-width=".17"/>
<circle cx="149.5" cy="101.3" r=".33" fill="#f0f"/>
<circle cx="149.5" cy="101.3" r=".33" fill="none" stroke="#f0f" stroke-width=".17"/>
<circle cx="135.1" cy="76.4" r=".32" fill="#f0f"/>
<circle cx="135.1" cy="76.4" r=".32" fill="none" stroke="#f0f" stroke-width=".17"/>
<circle cx="136.9" cy="76.4" r=".32" fill="#f0f"/>
<circle cx="136.9" cy="76.4" r=".32" fill="none" stroke="#f0f" stroke-width=".17"/>
<circle cx="248.9" cy="104.9" r=".32" fill="#f0f"/>
<circle cx="248.9" cy="104.9" r=".32" fill="none" stroke="#f0f" stroke-width=".17"/>
<circle cx="256" cy="104.9" r=".32" fill="#f0f"/>
<circle cx="256" cy="104.9" r=".32" fill="none" stroke="#f0f" stroke-width=".17"/>
<circle cx="170.7" cy="94.2" r=".32" fill="#f0f"/>
<circle cx="170.7" cy="94.2" r=".32" fill="none" stroke="#f0f" stroke-width=".17"/>
<circle cx="154.7" cy="71.1" r=".32" fill="#f0f"/>
<circle cx="154.7" cy="71.1" r=".32" fill="none" stroke="#f0f" stroke-width=".17"/>
<circle cx="119.1" cy="65.8" r=".32" fill="#f0f"/>
<circle cx="119.1" cy="65.8" r=".32" fill="none" stroke="#f0f" stroke-width=".17"/>
<circle cx="126.2" cy="142.2" r=".32" fill="#f0f"/>
<circle cx="126.2" cy="142.2" r=".32" fill="none" stroke="#f0f" stroke-width=".17"/>
<circle cx="243.6" cy="104.9" r=".32" fill="#f0f"/>
<circle cx="243.6" cy="104.9" r=".32" fill="none" stroke="#f0f" stroke-width=".17"/>
<circle cx="215.1" cy="112" r=".32" fill="#f0f"/>
<circle cx="215.1" cy="112" r=".32" fill="none" stroke="#f0f" stroke-width=".17"/>
<text font-size="8.5" fill="#0080c0" x="250.7" y="11.2">WIFI&amp;BT</text>
<text font-size="1.9" fill="#000080" x="199.1" y="100.6">3V3</text>
<g font-size="1.7">
<text x="240.9" y="196.3">Project:</text>
<text x="249.6" y="196.5">SG2000</text>
<text x="241.1" y="199.9">File:</text>
<text x="249.8" y="200">10.WIFI</text>
</g>
<g font-size="1.6" fill="#000080">
<text x="94.2" y="47.7">C66</text>
<text x="99.6" y="47.7">1uF</text>
<text x="140.6" y="47.8">C67</text>
<text x="146" y="47.8">1uF</text>
<text x="146" y="58.5">1.4nH</text>
<text x="247.1" y="58.3">J8</text>
<text x="154.7" y="63.7">C68</text>
<text x="158.2" y="61.9">L6</text>
<text x="167.1" y="61.9">1.8nH</text>
<text x="174.2" y="63.7">C69</text>
<text x="209.3" y="61.2">U12</text>
<text x="247.1" y="60.1">CONN RF STA</text>
<text x="120.9" y="70.8">R5</text>
<text x="122.9" y="70.8">9</text>
<text x="154.7" y="67.2">NC</text>
<text x="161.8" y="70.8">C70</text>
<text x="167.1" y="70.8">2pF</text>
<text x="174.2" y="67.2">2pF</text>
<text x="208" y="70.8">DP1608</text>
<text x="120.9" y="72.6">0R</text>
<text x="154.7" y="74.3">C71</text>
<text x="154.7" y="77.9">NC</text>
<text x="172.6" y="74.5">C72</text>
<text x="172.6" y="78.1">0.5pF</text>
<text x="101.3" y="85">U1</text>
<text x="103.4" y="85">3</text>
<text x="157.7" y="87">R60</text>
<text x="157.7" y="88.7">47K</text>
<text x="225.8" y="92.1">R73</text>
<text x="231.1" y="92.1">0R(NC)</text>
<text x="57.6" y="97.6">1uF</text>
<text x="57.8" y="101">1uF</text>
<text x="62.4" y="101">C74</text>
<text x="62.4" y="97.6">C73</text>
<text x="166.8" y="98.8" transform="rotate(-90 166.8 98.8)">1uF</text>
<text x="172.5" y="101">C77</text>
<text x="232.2" y="100.3">U14</text>
<text x="69.9" y="104.4">Y2</text>
<text x="159.9" y="104.6" transform="rotate(-90 159.9 104.6)">C75</text>
<text x="161.5" y="104.2" transform="rotate(-90 161.5 104.2)">1uF</text>
<text x="166.8" y="104.4" transform="rotate(-90 166.8 104.4)">C76</text>
<text x="172.5" y="102.8">10uF 6.3V</text>
<text x="83.6" y="111.7">C78</text>
<text x="156.6" y="113.6">C81</text>
<text x="163.7" y="113.6">C82</text>
<text x="209.8" y="111.7">0R</text>
<text x="248.9" y="108.1">C79</text>
<text x="248.9" y="109.9">10uF</text>
<text x="256" y="108.1">C80</text>
<text x="256" y="109.9">0.1uF</text>
<text x="64" y="115.2">40MHz/10PF/10PPM</text>
<text x="83.6" y="115.2">1uF</text>
<text x="147.6" y="117">4.7uH</text>
<text x="148.3" y="115.1">L7</text>
<text x="156.6" y="117.2">4.7uF</text>
<text x="163.7" y="117.2">0R</text>
<text x="215.1" y="116.7">R82</text>
<text x="215.1" y="118.8">4.7K</text>
<text x="224" y="117">SGM2578AAD</text>
<text x="135.1" y="122.3">AIC8800D40</text>
<text x="163.6" y="125.9">C83</text>
<text x="168.9" y="125.9">10uF 6.</text>
<text x="174.3" y="125.9">3</text>
<text x="175.2" y="125.9">V</text>
<text x="163.6" y="131.2">C84</text>
<text x="170.7" y="131.2">1uF</text>
<text x="131.6" y="141.9">R61</text>
<text x="136.9" y="141.9">0R</text>
<text x="163.6" y="138.3">1uF</text>
<text x="168.9" y="138.3">C85</text>
<text x="126.2" y="147.2">C86</text>
<text x="104.9" y="151.8">TP11</text>
<text x="104.9" y="154">UART_RXUART_TX</text>
<text x="112" y="151.8">TP10</text>
<text x="126.2" y="150.8">1uF</text>
</g>
<g font-size="1.6" fill="#f00">
<text x="110.6" y="47.5">BT_DVDD</text>
<text x="126.6" y="47.8">DECAP1</text>
<text x="130.1" y="58.3">WF_IND L5</text>
<text x="187" y="61.7">WL_24G_ANT</text>
<text x="237" y="65.2">WL_ANT</text>
<text x="60.5" y="71.5">7</text>
<text x="65.6" y="71.7">HOST_WAKE_WF</text>
<text x="187.2" y="70.6">WL_5G_ANT</text>
<text x="60.5" y="73.3">7</text>
<text x="60.5" y="75.1">7</text>
<text x="65.6" y="73.4">WIFI_WAKE_HOST</text>
<text x="65.8" y="75.2">BT_WAKE_HOST</text>
<text x="30.2" y="92.8">7</text>
<text x="33.6" y="93">HOST_WAKE_BT</text>
<text x="51.9" y="95.5">BT_UART4_TX</text>
<text x="146.1" y="93.7">AVDD33_PA</text>
<text x="146.1" y="91.9">PWR_WF</text>
<text x="30.2" y="96.4">7</text>
<text x="35.4" y="96.6">BT_UART4_TX</text>
<text x="73.2" y="97.5">DECAP2</text>
<text x="73.2" y="99.2">AVDD18</text>
<text x="83.9" y="101">XTAL0</text>
<text x="146.1" y="97.5">DECAP0</text>
<text x="146.1" y="104.6">AVDD13</text>
<text x="87.5" y="108.1">VCORE</text>
<text x="192.4" y="111.5">WIFI_PWR_EN R81</text>
<text x="71.1" y="132">7</text>
<text x="94.6" y="131">BT_UART4_RX</text>
<text x="133.7" y="127.5">WIFI_SD1_D1</text>
<text x="133.7" y="129.2">WIFI_SD1_D0</text>
<text x="133.7" y="131">WIFI_SD1_CLK</text>
<text x="71.1" y="133.7">7</text>
<text x="71.1" y="135.5">7</text>
<text x="76.3" y="132.1">BT_UART4_RX</text>
<text x="76.3" y="133.9">BT_UART4_RTS</text>
<text x="76.3" y="135.7">BT_UART4_CTS</text>
<text x="94.6" y="132.8">BT_UART4_RTS</text>
<text x="94.6" y="134.6">BT_UART4_CTS</text>
<text x="133.7" y="132.8">WIFI_SD1_CMD</text>
<text x="133.7" y="136.4">WIFI_SD1_D2</text>
<text x="133.7" y="134.6">WIFI_SD1_D3</text>
<text x="153.2" y="138.3">VCORE</text>
<text x="190.6" y="143.5">WIFI_PWR_EN</text>
<text x="190.6" y="148.8">WIFI_SD1_D2</text>
<text x="190.6" y="147">WIFI_SD1_D1</text>
<text x="190.6" y="145.2">WIFI_SD1_D0</text>
<text x="209.5" y="144.7">WIFI_PWR_EN</text>
<text x="210" y="146.5">WIFI_SD1_D0</text>
<text x="210" y="148.3">WIFI_SD1_D1</text>
<text x="224" y="146.2">6</text>
<text x="224" y="148">6</text>
<text x="224" y="149.7">6</text>
<text x="224" y="144.4">9</text>
<text x="190.6" y="150.6">WIFI_SD1_D3</text>
<text x="190.6" y="152.4">WIFI_SD1_CMD</text>
<text x="190.6" y="154.1">WIFI_SD1_CLK</text>
<text x="210" y="150.1">WIFI_SD1_D2</text>
<text x="210" y="151.8">WIFI_SD1_D3</text>
<text x="210" y="153.6">WIFI_SD1_CMD</text>
<text x="210" y="155.4">WIFI_SD1_CLK</text>
<text x="224" y="151.5">6</text>
<text x="224" y="153.3">6</text>
<text x="224" y="155.1">6</text>
</g>
<g font-size="1.6">
<text x="259.2" y="59.2" transform="rotate(-90 259.2 59.2)">3</text>
<text x="205.9" y="63.6">1</text>
<text x="205.9" y="65.4">2</text>
<text x="219.9" y="65.4">5</text>
<text x="219.9" y="63.6">6</text>
<text x="252.1" y="65.4">1</text>
<text x="205.9" y="67.2">3</text>
<text x="219.9" y="67.2">4</text>
<text x="120.9" y="74.3">R0</text>
<text x="122.9" y="74.3">20</text>
<text x="124.7" y="74.3">1</text>
<text x="259.2" y="73.2" transform="rotate(-90 259.2 73.2)">2</text>
<text x="106.3" y="80.6" transform="rotate(-90 106.3 80.6)">50</text>
<text x="108.1" y="80.6" transform="rotate(-90 108.1 80.6)">49</text>
<text x="109.9" y="80.6" transform="rotate(-90 109.9 80.6)">48</text>
<text x="111.6" y="80.6" transform="rotate(-90 111.6 80.6)">47</text>
<text x="113.4" y="80.6" transform="rotate(-90 113.4 80.6)">46</text>
<text x="115.2" y="80.6" transform="rotate(-90 115.2 80.6)">45</text>
<text x="117" y="80.6" transform="rotate(-90 117 80.6)">44</text>
<text x="118.7" y="80.6" transform="rotate(-90 118.7 80.6)">43</text>
<text x="120.5" y="80.6" transform="rotate(-90 120.5 80.6)">42</text>
<text x="122.3" y="80.6" transform="rotate(-90 122.3 80.6)">41</text>
<text x="124.1" y="80.6" transform="rotate(-90 124.1 80.6)">40</text>
<text x="125.9" y="80.6" transform="rotate(-90 125.9 80.6)">39</text>
<text x="127.6" y="80.6" transform="rotate(-90 127.6 80.6)">38</text>
<text x="129.4" y="80.6" transform="rotate(-90 129.4 80.6)">37</text>
<text x="131.2" y="80.6" transform="rotate(-90 131.2 80.6)">36</text>
<text x="133" y="80.6" transform="rotate(-90 133 80.6)">35</text>
<text x="134.7" y="80.6" transform="rotate(-90 134.7 80.6)">52</text>
<text x="136.5" y="80.6" transform="rotate(-90 136.5 80.6)">51</text>
<text x="153.2" y="81.1">VDD_IO</text>
<text x="101" y="92.1">1</text>
<text x="101" y="93.9">2</text>
<text x="101" y="95.6">3</text>
<text x="141.7" y="92.1">34</text>
<text x="141.7" y="93.9">33</text>
<text x="141.7" y="95.6">32</text>
<text x="167.9" y="90">VDD_WIFI</text>
<text x="225.8" y="93.9">R0402</text>
<text x="24.9" y="99">Connect to the SOC's UART TX</text>
<text x="101" y="97.4">4</text>
<text x="101" y="99.2">5</text>
<text x="101" y="101">6</text>
<text x="141.7" y="97.4">31</text>
<text x="141.7" y="99.2">30</text>
<text x="141.7" y="101">29</text>
<text x="253.2" y="100.7">VDD_WIFI</text>
<text x="66.5" y="106.8">2</text>
<text x="75.2" y="106.8">1</text>
<text x="101" y="102.7">7</text>
<text x="101" y="104.5">8</text>
<text x="101" y="106.3">9</text>
<text x="141.7" y="102.7">28</text>
<text x="141.7" y="104.5">27</text>
<text x="141.7" y="106.3">26</text>
<text x="220.9" y="104.5">A2</text>
<text x="237.7" y="104.5">A1</text>
<text x="66.5" y="110.4">4</text>
<text x="75.2" y="110.4">3</text>
<text x="100.1" y="108.1">10</text>
<text x="141.7" y="108.1">25</text>
<text x="204.5" y="113.5">R0201</text>
<text x="220.9" y="111.6">B2</text>
<text x="237.7" y="111.6">B1</text>
<text x="248.9" y="113.5">C0402</text>
<text x="256" y="113.5">C0201</text>
<text x="109.9" y="122.1" transform="rotate(-90 109.9 122.1)">11</text>
<text x="111.6" y="122.1" transform="rotate(-90 111.6 122.1)">12</text>
<text x="113.4" y="122.1" transform="rotate(-90 113.4 122.1)">13</text>
<text x="115.2" y="122.1" transform="rotate(-90 115.2 122.1)">14</text>
<text x="117" y="122.1" transform="rotate(-90 117 122.1)">15</text>
<text x="118.7" y="122.1" transform="rotate(-90 118.7 122.1)">16</text>
<text x="120.5" y="122.1" transform="rotate(-90 120.5 122.1)">17</text>
<text x="122.3" y="122.1" transform="rotate(-90 122.3 122.1)">18</text>
<text x="124.1" y="122.1" transform="rotate(-90 124.1 122.1)">19</text>
<text x="125.9" y="122.1" transform="rotate(-90 125.9 122.1)">20</text>
<text x="127.6" y="122.1" transform="rotate(-90 127.6 122.1)">21</text>
<text x="129.4" y="122.1" transform="rotate(-90 129.4 122.1)">22</text>
<text x="131.2" y="122.1" transform="rotate(-90 131.2 122.1)">23</text>
<text x="133" y="122.1" transform="rotate(-90 133 122.1)">24</text>
<text x="159" y="122">VDD_WIFI</text>
<text x="44.4" y="131">Connect to the SOC's UART RX</text>
<text x="44.4" y="132.8">Connect to the SOC's UART RTS</text>
<text x="44.4" y="134.6">Connect to the SOC's UART CTS</text>
<text x="123" y="138">VDD_IO</text>
<text x="131.6" y="143.7">R0201</text>
<text x="144.6" y="139.4">1V8</text>
<text x="131.6" y="145.2">主控SDIO电平1.8V</text>
<text x="282.7" y="205.9">10</text>
<text x="288" y="205.9">10</text>
</g>
<g font-size="1.6" fill="#004080">
<text x="208.9" y="64.7">TR_2</text>
<text x="216.5" y="64.7">G</text>
<text x="208.9" y="66.5">G</text>
<text x="208.9" y="68.3">TR_5</text>
<text x="213.2" y="66.5">RF_IN</text>
<text x="216.5" y="68.3">G</text>
<text x="255.1" y="66.5">SIG</text>
<text x="260.3" y="70.2" transform="rotate(-90 260.3 70.2)">GND1GND2</text>
<text x="107.4" y="85.8" transform="rotate(-90 107.4 85.8)">EP2</text>
<text x="109.2" y="85.8" transform="rotate(-90 109.2 85.8)">EP1</text>
<text x="111" y="88.8" transform="rotate(-90 111 88.8)">GPIOB2</text>
<text x="112.8" y="88.8" transform="rotate(-90 112.8 88.8)">GPIOB1</text>
<text x="114.6" y="88.8" transform="rotate(-90 114.6 88.8)">GPIOB0</text>
<text x="116.3" y="89.5" transform="rotate(-90 116.3 89.5)">PWR_BT</text>
<text x="118.1" y="89" transform="rotate(-90 118.1 89)">BT_ANT</text>
<text x="119.9" y="88.5" transform="rotate(-90 119.9 88.5)">BT_IND</text>
<text x="134.1" y="88.5" transform="rotate(-90 134.1 88.5)">CHOKE</text>
<text x="135.9" y="85.8" transform="rotate(-90 135.9 85.8)">EP4</text>
<text x="137.7" y="85.8" transform="rotate(-90 137.7 85.8)">EP3</text>
<text x="104" y="93.2">GPIOB3</text>
<text x="104" y="95">GPIOB4</text>
<text x="121.7" y="90.3" transform="rotate(-90 121.7 90.3)">BT_DVDD</text>
<text x="125.2" y="92.4" transform="rotate(-90 125.2 92.4)">WL_AUX_5G</text>
<text x="127" y="92.8" transform="rotate(-90 127 92.8)">WL_IND_2G4</text>
<text x="128.8" y="93.2" transform="rotate(-90 128.8 93.2)">WL_ANT_2G4</text>
<text x="130.4" y="95">AVDD33_PA</text>
<text x="130.6" y="92.3" transform="rotate(-90 130.6 92.3)">WL_ANT_5G</text>
<text x="132.3" y="93.2">PWR_WF</text>
<text x="132.3" y="91.9" transform="rotate(-90 132.3 91.9)">WL_IND_5G</text>
<text x="104" y="96.7">GPIOA4</text>
<text x="104" y="98.5">AVDD13_DECAP2</text>
<text x="104" y="100.3">AVDD18</text>
<text x="123.4" y="96.5" transform="rotate(-90 123.4 96.5)">AVDD13_DECAP1</text>
<text x="126.2" y="98.5">AVDD13_DECAP0</text>
<text x="133.6" y="96.7">GPIOA0</text>
<text x="133.6" y="100.3">GPIOA1</text>
<text x="104" y="102.1">XTAL0</text>
<text x="104" y="103.8">GPIOB5</text>
<text x="104" y="105.6">USB_DP</text>
<text x="104" y="107.4">USB_DM</text>
<text x="128.2" y="107.4">GPIOB6/V_FLS</text>
<text x="133.4" y="105.6">AVDD13</text>
<text x="133.6" y="102.1">GPIOA2</text>
<text x="133.6" y="103.8">GPIOA3</text>
<text x="224.9" y="105.6">VI</text>
<text x="233.3" y="105.6">VO</text>
<text x="104" y="109.2">VCORE</text>
<text x="136.9" y="109.2">SW</text>
<text x="224.9" y="112.7">ON</text>
<text x="234.3" y="112.7">G</text>
<text x="111" y="118.2" transform="rotate(-90 111 118.2)">GPIOA5</text>
<text x="112.8" y="118.2" transform="rotate(-90 112.8 118.2)">GPIOA6</text>
<text x="114.6" y="118.2" transform="rotate(-90 114.6 118.2)">GPIOA7</text>
<text x="116.3" y="118.2" transform="rotate(-90 116.3 118.2)">GPIOA8</text>
<text x="118.1" y="118.2" transform="rotate(-90 118.1 118.2)">GPIOA9</text>
<text x="119.9" y="118.2" transform="rotate(-90 119.9 118.2)">VIO</text>
<text x="121.7" y="118.2" transform="rotate(-90 121.7 118.2)">GPIOA15</text>
<text x="123.4" y="118.2" transform="rotate(-90 123.4 118.2)">GPIOA14</text>
<text x="125.2" y="118.2" transform="rotate(-90 125.2 118.2)">GPIOA13</text>
<text x="127" y="118.2" transform="rotate(-90 127 118.2)">GPIOA12</text>
<text x="128.8" y="118.2" transform="rotate(-90 128.8 118.2)">GPIOA11</text>
<text x="130.6" y="118.2" transform="rotate(-90 130.6 118.2)">GPIOA10</text>
<text x="132.3" y="118.2" transform="rotate(-90 132.3 118.2)">VCOR</text>
<text x="134.1" y="118.2" transform="rotate(-90 134.1 118.2)">VBAT</text>
</g>
<g font-size="1.3">
<text x="30.8" y="1.3">5</text>
<text x="88.8" y="1.3">4</text>
<text x="146.9" y="1.3">3</text>
<text x="205" y="1.3">2</text>
<text x="263.1" y="1.3">1</text>
<text x=".5" y="28.4">D</text>
<text x="292.6" y="28.4">D</text>
<text x=".5" y="79.5">C</text>
<text x="292.6" y="79.5">C</text>
<text x=".5" y="130.6">B</text>
<text x="292.6" y="130.6">B</text>
<text x=".5" y="181.7">A</text>
<text x="292.6" y="181.7">A</text>
<text x="30.8" y="207.4">5</text>
<text x="88.8" y="207.4">4</text>
<text x="146.9" y="207.4">3</text>
<text x="205" y="207.4">2</text>
<text x="263.1" y="207.4">1</text>
</g>
<g font-size="1.2">
<text x="241.1" y="202.9">Date:</text>
<text x="250.7" y="202.9">Monday, January 29, 2024</text>
<text x="276.6" y="202.9">Rev:</text>
<text x="282.7" y="202.9">1.1</text>
<text x="241.1" y="205.4">Designed by:</text>
<text x="250.9" y="205.4">&lt;designer&gt;</text>
<text x="276.5" y="205.4">Sheet:</text>
<text x="285.5" y="205.4">of</text>
</g>
</svg>
